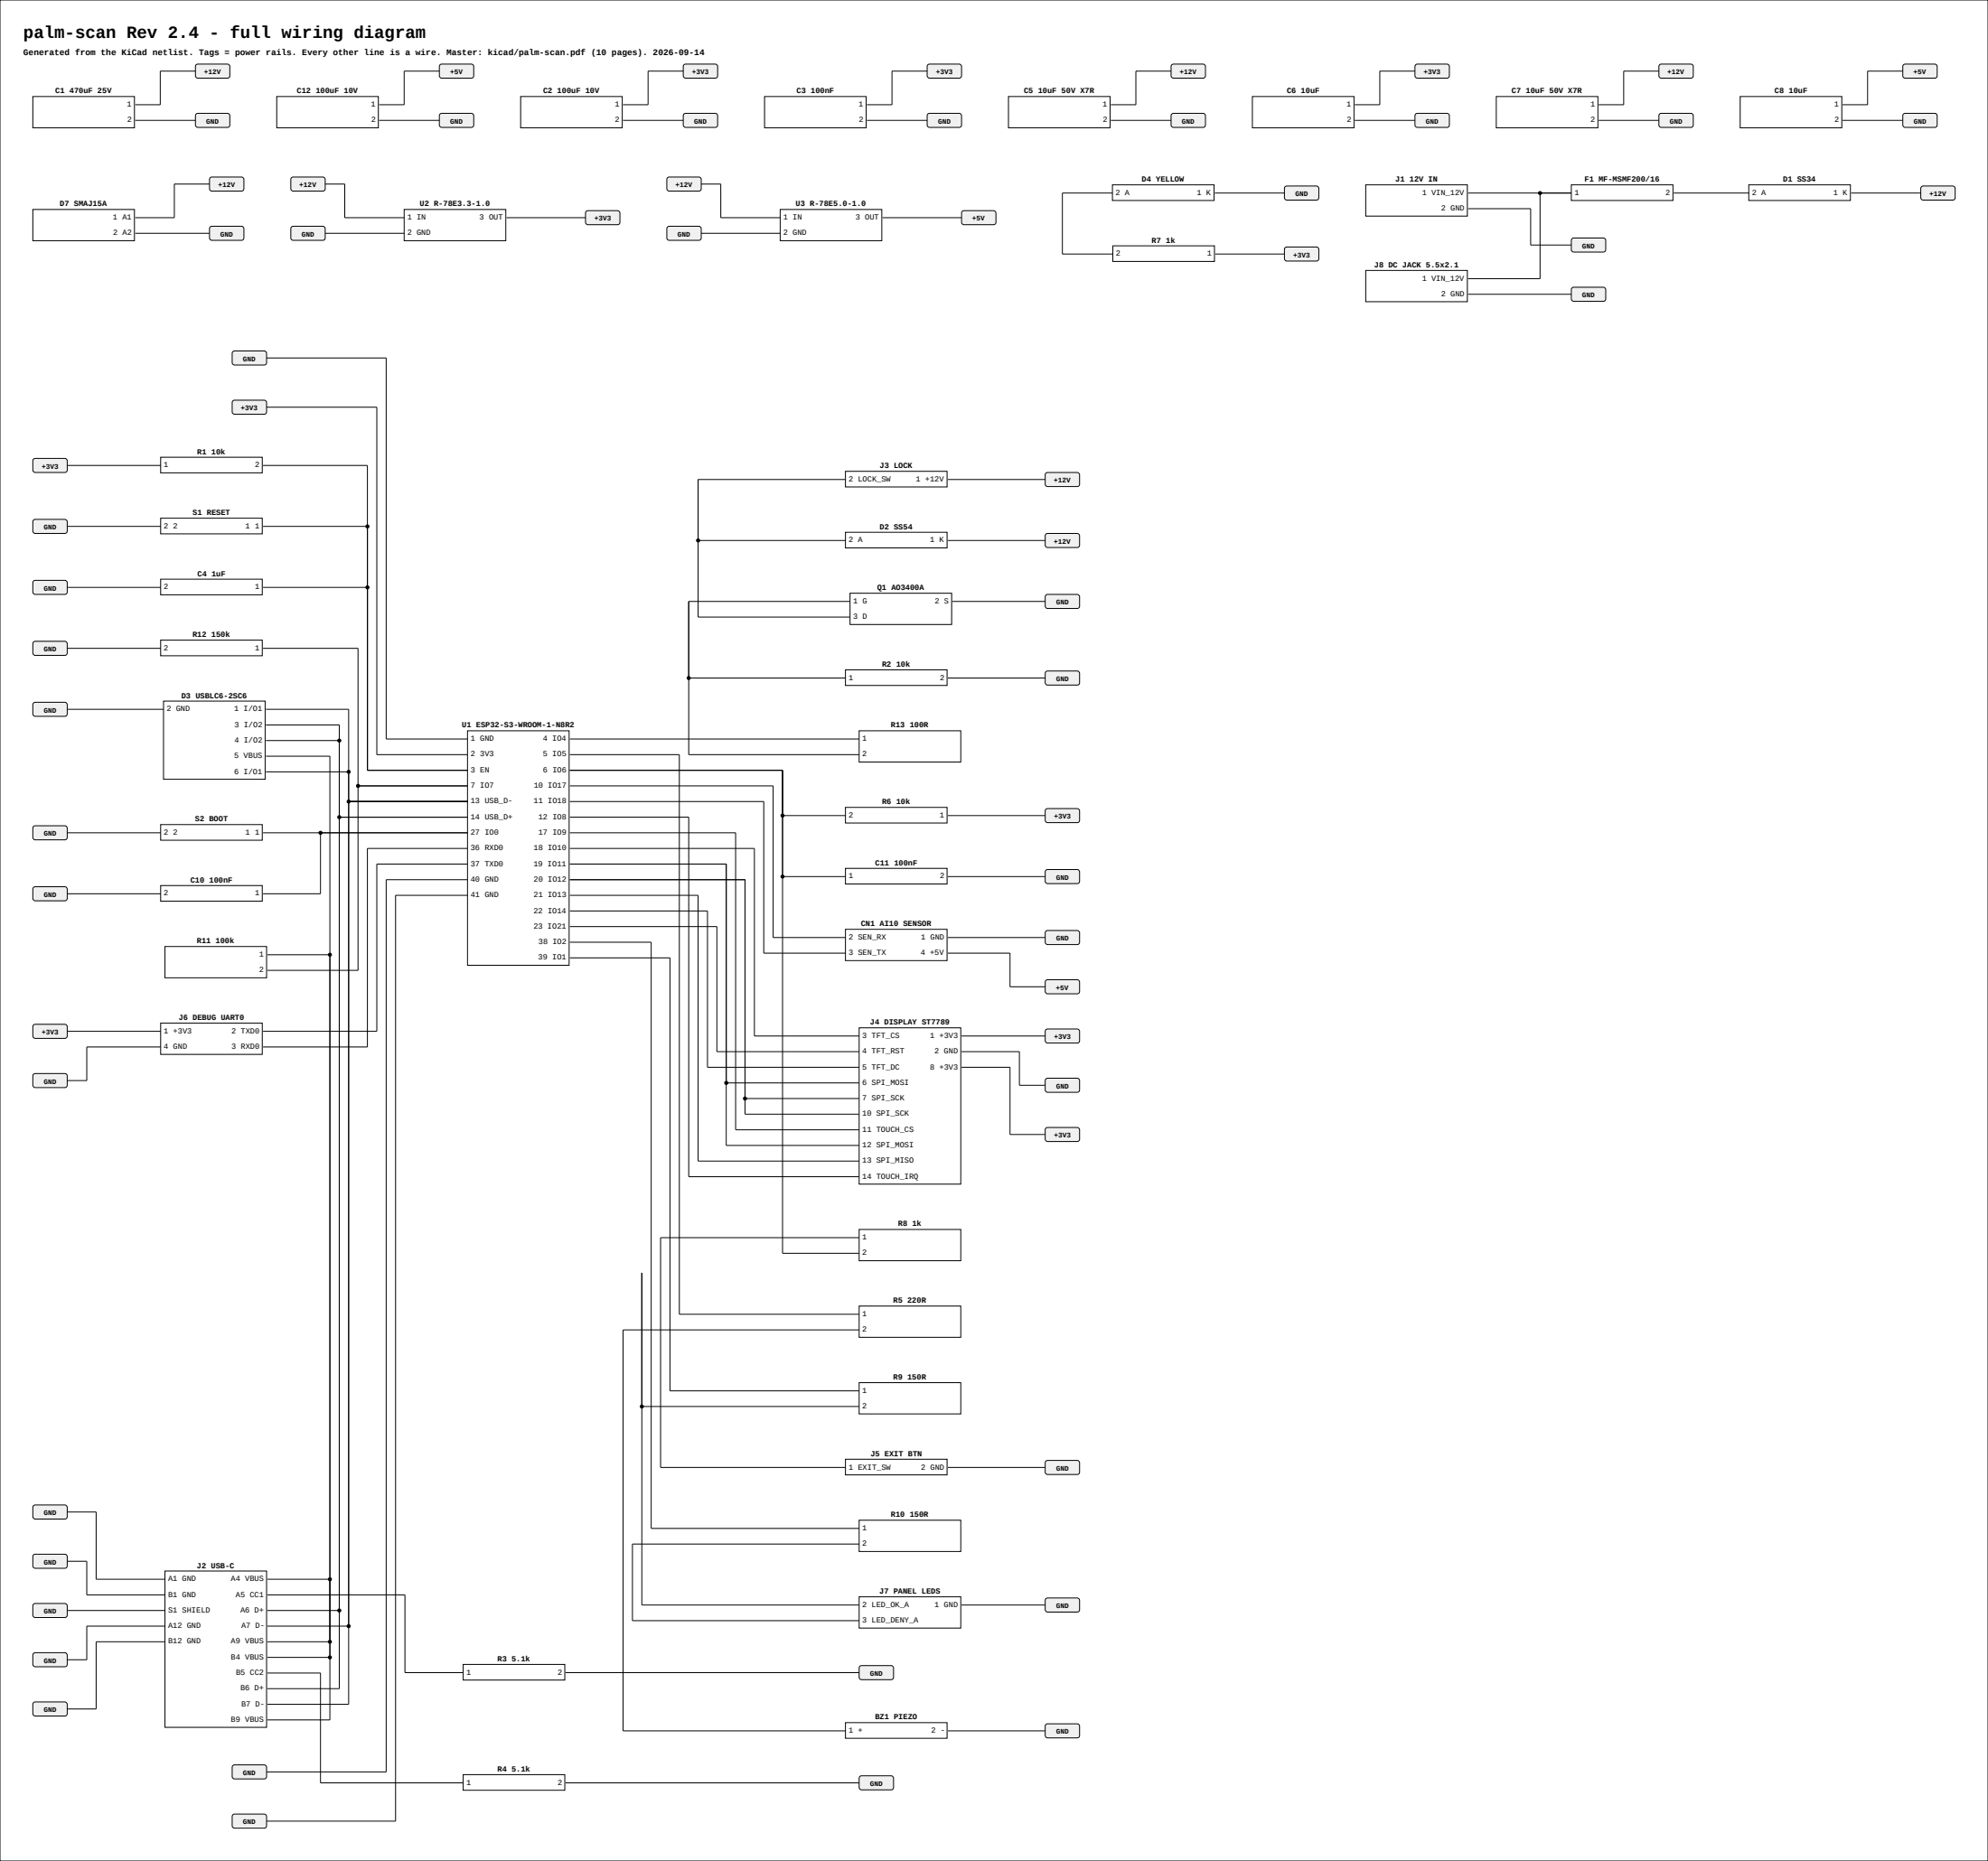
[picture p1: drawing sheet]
<svg xmlns="http://www.w3.org/2000/svg" width="673mm" height="630mm" viewBox="0 0 673 630" stroke-linecap="round" stroke-linejoin="round" font-family="sans-serif">
<path d="M0 0h672.8v630h-672.8z" fill="#fff" stroke="#000" stroke-width=".31"/>
<path d="M354 583.8l.5-.3 10.4 .1 .5 .7v3.2a.79 .79 0 0 1-.8 .8l-10.4-.1-.5-.7v-3.2z" fill="#eef" stroke="#000" stroke-width=".31"/>
<path d="M286.1 583.1h34.4v5.3h-34.4z" fill="none" stroke="#000" stroke-width=".31"/>
<g fill="#eef" stroke="#000" stroke-width=".31">
<path d="M66.4 21.9l.5-.2 10.4 .1 .5 .7v3.2a.79 .79 0 0 1-.8 .8l-10.4-.1-.5-.7v-3.2z"/>
<path d="M66.4 38.6l.5-.2h10.4l.5 .8v3.1a.79 .79 0 0 1-.8 .8h-10.4l-.5-.8v-3.1z"/>
</g>
<path d="M11.1 32.7h34.4v10.6h-34.4z" fill="none" stroke="#000" stroke-width=".31"/>
<path d="M11.3 300.4l.6-.2h10.4l.5 .8v3.1a.79 .79 0 0 1-.8 .8h-10.4l-.5-.8v-3.1z" fill="#eef" stroke="#000" stroke-width=".31"/>
<path d="M54.4 299.8h34.4v5.3h-34.4z" fill="none" stroke="#000" stroke-width=".31"/>
<path d="M354 294.6l.5-.3 10.4 .1 .5 .7v3.2a.79 .79 0 0 1-.8 .8l-10.4-.1-.5-.7v-3.2z" fill="#eef" stroke="#000" stroke-width=".31"/>
<path d="M286.1 294h34.4v5.2h-34.4z" fill="none" stroke="#000" stroke-width=".31"/>
<g fill="#eef" stroke="#000" stroke-width=".31">
<path d="M148.9 21.9l.6-.2 10.4 .1 .4 .7v3.2a.79 .79 0 0 1-.8 .8l-10.3-.1-.5-.7v-3.2z"/>
<path d="M148.9 38.6l.6-.2h10.4l.4 .8v3.1a.79 .79 0 0 1-.8 .8h-10.3l-.5-.8v-3.1z"/>
</g>
<path d="M93.7 32.7h34.4v10.6h-34.4z" fill="none" stroke="#000" stroke-width=".31"/>
<g fill="#eef" stroke="#000" stroke-width=".31">
<path d="M231.5 21.9l.5-.2 10.4 .1 .5 .7v3.2a.79 .79 0 0 1-.8 .8l-10.4-.1-.5-.7v-3.2z"/>
<path d="M231.5 38.6l.5-.2h10.4l.5 .8v3.1a.79 .79 0 0 1-.8 .8h-10.4l-.5-.8v-3.1z"/>
</g>
<path d="M176.2 32.7h34.4v10.6h-34.4z" fill="none" stroke="#000" stroke-width=".31"/>
<g fill="#eef" stroke="#000" stroke-width=".31">
<path d="M314 21.9l.6-.2 10.4 .1 .4 .7v3.2a.79 .79 0 0 1-.8 .8l-10.3-.1-.5-.7v-3.2z"/>
<path d="M314 38.6l.6-.2h10.4l.4 .8v3.1a.79 .79 0 0 1-.8 .8h-10.3l-.5-.8v-3.1z"/>
</g>
<path d="M258.8 32.7h34.4v10.6h-34.4z" fill="none" stroke="#000" stroke-width=".31"/>
<path d="M11.3 196.7l.6-.2h10.4l.5 .7v3.2a.79 .79 0 0 1-.8 .8l-10.4-.1-.5-.7v-3.2z" fill="#eef" stroke="#000" stroke-width=".31"/>
<path d="M54.4 196.1h34.4v5.2h-34.4z" fill="none" stroke="#000" stroke-width=".31"/>
<g fill="#eef" stroke="#000" stroke-width=".31">
<path d="M396.6 21.9l.5-.2 10.4 .1 .5 .7v3.2a.79 .79 0 0 1-.8 .8l-10.4-.1-.5-.7v-3.2z"/>
<path d="M396.6 38.6l.5-.2h10.4l.5 .8v3.1a.79 .79 0 0 1-.8 .8h-10.4l-.5-.8v-3.1z"/>
</g>
<path d="M341.3 32.7h34.4v10.6h-34.4z" fill="none" stroke="#000" stroke-width=".31"/>
<g fill="#eef" stroke="#000" stroke-width=".31">
<path d="M479.1 21.9l.6-.2 10.4 .1 .4 .7v3.2a.79 .79 0 0 1-.8 .8l-10.3-.1-.5-.7v-3.2z"/>
<path d="M479.1 38.6l.6-.2h10.4l.4 .8v3.1a.79 .79 0 0 1-.8 .8h-10.3l-.5-.8v-3.1z"/>
</g>
<path d="M423.9 32.7h34.4v10.6h-34.4z" fill="none" stroke="#000" stroke-width=".31"/>
<g fill="#eef" stroke="#000" stroke-width=".31">
<path d="M561.7 21.9l.5-.2 10.4 .1 .5 .7v3.2a.79 .79 0 0 1-.8 .8l-10.4-.1-.5-.7v-3.2z"/>
<path d="M561.7 38.6l.5-.2h10.4l.5 .8v3.1a.79 .79 0 0 1-.8 .8h-10.4l-.5-.8v-3.1z"/>
</g>
<path d="M506.4 32.7h34.4v10.6h-34.4z" fill="none" stroke="#000" stroke-width=".31"/>
<g fill="#eef" stroke="#000" stroke-width=".31">
<path d="M644.2 21.9l.6-.2 10.4 .1 .4 .7v3.2a.79 .79 0 0 1-.8 .8l-10.3-.1-.5-.7v-3.2z"/>
<path d="M644.2 38.6l.6-.2h10.4l.4 .8v3.1a.79 .79 0 0 1-.8 .8h-10.3l-.5-.8v-3.1z"/>
</g>
<path d="M589 32.7h34.4v10.6h-34.4z" fill="none" stroke="#000" stroke-width=".31"/>
<g fill="#eef" stroke="#000" stroke-width=".31">
<path d="M354 315.2l.5-.2 10.4 .1 .5 .7v3.2a.79 .79 0 0 1-.8 .7h-10.4l-.5-.7v-3.2z"/>
<path d="M354 331.9l.5-.2h10.4l.5 .7v3.2a.79 .79 0 0 1-.8 .8l-10.4-.1-.5-.7v-3.2z"/>
</g>
<path d="M286.1 314.6h34.4v10.6h-34.4z" fill="none" stroke="#000" stroke-width=".31"/>
<path d="M650.3 63.2l.6-.2h10.3l.5 .8v3.1a.79 .79 0 0 1-.8 .8h-10.3l-.5-.8v-3.1z" fill="#eef" stroke="#000" stroke-width=".31"/>
<path d="M591.9 62.6h34.4v5.3h-34.4z" fill="none" stroke="#000" stroke-width=".31"/>
<path d="M354 180.8l.5-.2 10.4 .1 .5 .7v3.1a.79 .79 0 0 1-.8 .8h-10.4l-.5-.8v-3.1z" fill="#eef" stroke="#000" stroke-width=".31"/>
<path d="M286.1 180.2h34.4v5.3h-34.4z" fill="none" stroke="#000" stroke-width=".31"/>
<path d="M11.3 238l.6-.3 10.4 .1 .5 .7v3.2a.79 .79 0 0 1-.8 .8l-10.4-.1-.5-.7v-3.2z" fill="#eef" stroke="#000" stroke-width=".31"/>
<path d="M55.3 237.3h34.4v26.5h-34.4z" fill="none" stroke="#000" stroke-width=".31"/>
<path d="M434.9 63.2l.6-.2h10.4l.5 .8v3.1a.79 .79 0 0 1-.8 .8h-10.4l-.5-.8v-3.1z" fill="#eef" stroke="#000" stroke-width=".31"/>
<path d="M376.5 62.6h34.4v5.3h-34.4z" fill="none" stroke="#000" stroke-width=".31"/>
<g fill="#eef" stroke="#000" stroke-width=".31">
<path d="M71.1 60.2l.6-.3 10.4 .1 .4 .7v3.2a.79 .79 0 0 1-.7 .8l-10.4-.1-.5-.7v-3.2z"/>
<path d="M71.1 76.8l.6-.2 10.4 .1 .4 .7v3.2a.79 .79 0 0 1-.7 .8l-10.4-.1-.5-.7v-3.2z"/>
</g>
<path d="M11.1 70.9h34.4v10.6h-34.4zM531.8 62.6h34.4v5.3h-34.4z" fill="none" stroke="#000" stroke-width=".31"/>
<path d="M532 80.8l.6-.2h10.4l.5 .8v3.1a.79 .79 0 0 1-.8 .8h-10.4l-.5-.8v-3.1z" fill="#eef" stroke="#000" stroke-width=".31"/>
<path d="M462.2 62.6h34.4v10.6h-34.4z" fill="none" stroke="#000" stroke-width=".31"/>
<g fill="#eef" stroke="#000" stroke-width=".31">
<path d="M11.3 509.7l.6-.2h10.4l.5 .7v3.2a.79 .79 0 0 1-.8 .8l-10.4-.1-.5-.7v-3.2z"/>
<path d="M11.3 526.4l.6-.3 10.4 .1 .5 .7v3.2a.79 .79 0 0 1-.8 .8l-10.4-.1-.5-.7v-3.2z"/>
<path d="M11.3 543l.6-.2 10.4 .1 .5 .7v3.2a.79 .79 0 0 1-.8 .8l-10.4-.1-.5-.7v-3.2z"/>
<path d="M11.3 559.7l.6-.2h10.4l.5 .8v3.1a.79 .79 0 0 1-.8 .8l-10.4-.1-.5-.7v-3.1z"/>
<path d="M11.3 576.4l.6-.3 10.4 .1 .5 .7v3.2a.79 .79 0 0 1-.8 .8l-10.4-.1-.5-.7v-3.2z"/>
</g>
<path d="M55.8 531.8h34.4v52.9h-34.4z" fill="none" stroke="#000" stroke-width=".31"/>
<path d="M354 160.2l.5-.3 10.4 .1 .5 .7v3.2a.79 .79 0 0 1-.8 .8l-10.4-.1-.5-.7v-3.2z" fill="#eef" stroke="#000" stroke-width=".31"/>
<path d="M286.1 159.5h34.4v5.3h-34.4z" fill="none" stroke="#000" stroke-width=".31"/>
<g fill="#eef" stroke="#000" stroke-width=".31">
<path d="M354 348.6l.5-.3 10.4 .1 .5 .7v3.2a.79 .79 0 0 1-.8 .8l-10.4-.1-.5-.7v-3.2z"/>
<path d="M354 365.2l.5-.2 10.4 .1 .5 .7v3.2a.79 .79 0 0 1-.8 .8l-10.4-.1-.5-.7v-3.2z"/>
<path d="M354 381.9l.5-.2h10.4l.5 .8v3.1a.79 .79 0 0 1-.8 .8l-10.4-.1-.5-.7v-3.1z"/>
</g>
<path d="M290.8 347.9h34.4v52.9h-34.4z" fill="none" stroke="#000" stroke-width=".31"/>
<path d="M354 494.6l.5-.2h10.4l.5 .8v3.1a.79 .79 0 0 1-.8 .8h-10.4l-.5-.8v-3.1z" fill="#eef" stroke="#000" stroke-width=".31"/>
<path d="M286.1 494h34.4v5.3h-34.4z" fill="none" stroke="#000" stroke-width=".31"/>
<g fill="#eef" stroke="#000" stroke-width=".31">
<path d="M11.3 347l.6-.3 10.4 .1 .5 .7v3.2a.79 .79 0 0 1-.8 .8l-10.4-.1-.5-.7v-3.2z"/>
<path d="M11.3 363.6l.6-.2 10.4 .1 .5 .7v3.2a.79 .79 0 0 1-.8 .8l-10.4-.1-.5-.7v-3.2z"/>
</g>
<path d="M54.4 346.3h34.4v10.6h-34.4z" fill="none" stroke="#000" stroke-width=".31"/>
<path d="M354 541.2l.5-.3 10.4 .1 .5 .7v3.2a.79 .79 0 0 1-.8 .8l-10.4-.1-.5-.7v-3.2z" fill="#eef" stroke="#000" stroke-width=".31"/>
<path d="M290.8 540.5h34.4v10.6h-34.4z" fill="none" stroke="#000" stroke-width=".31"/>
<path d="M532 97.5l.6-.3 10.4 .1 .5 .7v3.2a.79 .79 0 0 1-.8 .8l-10.4-.1-.5-.7v-3.2z" fill="#eef" stroke="#000" stroke-width=".31"/>
<path d="M462.2 91.5h34.4v10.6h-34.4z" fill="none" stroke="#000" stroke-width=".31"/>
<path d="M354 201.4l.5-.2 10.4 .1 .5 .7v3.2a.79 .79 0 0 1-.8 .8l-10.4-.1-.5-.7v-3.2z" fill="#eef" stroke="#000" stroke-width=".31"/>
<path d="M287.7 200.8h34.4v10.6h-34.4z" fill="none" stroke="#000" stroke-width=".31"/>
<path d="M11.3 155.4l.6-.2 10.4 .1 .5 .7v3.1a.79 .79 0 0 1-.8 .8h-10.4l-.5-.8v-3.1z" fill="#eef" stroke="#000" stroke-width=".31"/>
<path d="M54.4 154.8h34.4v5.3h-34.4zM55.8 320.4h34.4v10.6h-34.4zM290.8 514.6h34.4v10.6h-34.4z" fill="none" stroke="#000" stroke-width=".31"/>
<path d="M11.3 217.3l.6-.2 10.4 .1 .5 .7v3.2a.79 .79 0 0 1-.8 .8l-10.4-.1-.5-.7v-3.2z" fill="#eef" stroke="#000" stroke-width=".31"/>
<path d="M54.4 216.7h34.4v5.3h-34.4zM290.8 247.4h34.4v10.6h-34.4z" fill="none" stroke="#000" stroke-width=".31"/>
<path d="M354 227.4l.5-.3 10.4 .1 .5 .7v3.2a.79 .79 0 0 1-.8 .8l-10.4-.1-.5-.7v-3.2z" fill="#eef" stroke="#000" stroke-width=".31"/>
<path d="M286.1 226.7h34.4v5.3h-34.4z" fill="none" stroke="#000" stroke-width=".31"/>
<path d="M291 564.1l.6-.3 10.3 .1 .5 .7v3.2a.79 .79 0 0 1-.8 .8l-10.3-.1-.5-.7v-3.2z" fill="#eef" stroke="#000" stroke-width=".31"/>
<path d="M156.8 563.4h34.4v5.3h-34.4z" fill="none" stroke="#000" stroke-width=".31"/>
<path d="M291 601.4l.6-.3 10.3 .1 .5 .7v3.2a.79 .79 0 0 1-.8 .8l-10.3-.1-.5-.7v-3.2z" fill="#eef" stroke="#000" stroke-width=".31"/>
<path d="M290.8 442.1h34.4v10.6h-34.4zM156.8 600.7h34.4v5.3h-34.4z" fill="none" stroke="#000" stroke-width=".31"/>
<path d="M354 273.9l.5-.2 10.4 .1 .5 .7v3.2a.79 .79 0 0 1-.8 .8l-10.4-.1-.5-.7v-3.2z" fill="#eef" stroke="#000" stroke-width=".31"/>
<path d="M286.1 273.3h34.4v5.3h-34.4z" fill="none" stroke="#000" stroke-width=".31"/>
<path d="M434.9 83.8l.6-.2 10.4 .1 .5 .7v3.2a.79 .79 0 0 1-.8 .8l-10.4-.1-.5-.7v-3.2z" fill="#eef" stroke="#000" stroke-width=".31"/>
<path d="M376.6 83.2h34.4v5.3h-34.4zM290.8 416.2h34.4v10.6h-34.4zM290.8 468h34.4v10.6h-34.4z" fill="none" stroke="#000" stroke-width=".31"/>
<path d="M11.3 176l.6-.2 10.4 .1 .5 .7v3.2a.79 .79 0 0 1-.8 .8l-10.4-.1-.5-.7v-3.2z" fill="#eef" stroke="#000" stroke-width=".31"/>
<path d="M54.4 175.4h34.4v5.3h-34.4z" fill="none" stroke="#000" stroke-width=".31"/>
<path d="M11.3 279.8l.6-.3 10.4 .1 .5 .7v3.2a.79 .79 0 0 1-.8 .8l-10.4-.1-.5-.7v-3.2z" fill="#eef" stroke="#000" stroke-width=".31"/>
<path d="M54.4 279.1h34.4v5.3h-34.4z" fill="none" stroke="#000" stroke-width=".31"/>
<g fill="#eef" stroke="#000" stroke-width=".31">
<path d="M78.8 119l.6-.2 10.3 .1 .5 .7v3.2a.79 .79 0 0 1-.8 .8l-10.3-.1-.5-.7v-3.2z"/>
<path d="M78.8 135.7l.6-.2h10.3l.5 .8v3.1a.79 .79 0 0 1-.8 .8h-10.3l-.5-.8v-3.1z"/>
<path d="M78.8 597.7l.6-.3 10.3 .1 .5 .7v3.2a.79 .79 0 0 1-.8 .8l-10.3-.1-.5-.7v-3.2z"/>
<path d="M78.8 614.3l.6-.2 10.3 .1 .5 .7v3.2a.79 .79 0 0 1-.8 .8l-10.3-.1-.5-.7v-3.2z"/>
</g>
<path d="M158.2 247.4h34.4v79.4h-34.4z" fill="none" stroke="#000" stroke-width=".31"/>
<g fill="#eef" stroke="#000" stroke-width=".31">
<path d="M98.7 60.2l.5-.3 10.4 .1 .5 .7v3.2a.79 .79 0 0 1-.8 .8l-10.4-.1-.5-.7v-3.2z"/>
<path d="M98.7 76.8l.5-.2 10.4 .1 .5 .7v3.2a.79 .79 0 0 1-.8 .8l-10.4-.1-.5-.7v-3.2z"/>
<path d="M198.4 71.5l.6-.2 10.3 .1 .5 .7v3.2a.79 .79 0 0 1-.8 .8l-10.3-.1-.5-.7v-3.2z"/>
</g>
<path d="M136.8 70.9h34.4v10.6h-34.4z" fill="none" stroke="#000" stroke-width=".31"/>
<g fill="#eef" stroke="#000" stroke-width=".31">
<path d="M225.9 60.2l.6-.3 10.3 .1 .5 .7v3.2a.79 .79 0 0 1-.8 .8l-10.3-.1-.5-.7v-3.2z"/>
<path d="M225.9 76.8l.6-.2 10.3 .1 .5 .7v3.2a.79 .79 0 0 1-.8 .8l-10.3-.1-.5-.7v-3.2z"/>
<path d="M325.7 71.5l.5-.2 10.4 .1 .5 .7v3.2a.79 .79 0 0 1-.8 .8l-10.4-.1-.5-.7v-3.2z"/>
</g>
<g fill="none" stroke="#000" stroke-width=".31">
<path d="M66.1 24.1h-11.9v11.4h-8.4M148.7 24.1h-11.9v11.4h-8.5M231.2 24.1h-11.9v11.4h-8.4M313.8 24.1h-11.9v11.4h-8.5M396.3 24.1h-11.9v11.4h-8.4M478.9 24.1h-11.9v11.4h-8.5M561.4 24.1h-11.9v11.4h-8.4M644 24.1h-11.9v11.4h-8.5M45.8 40.7h20.3M128.3 40.7h20.4M210.9 40.7h20.3M293.4 40.7h20.4"/>
<path d="M376 40.7h20.3M458.5 40.7h20.4M541.1 40.7h20.3M623.6 40.7h20.4M45.8 79h25.1M70.9 62.3h-11.9v11.4h-13.2M110.1 62.3h6.6v11.4h20.1M110.1 79h26.7M171.4 73.7h26.8M237.3 62.3h6.6v11.4h20.2M237.3 79h26.8M264.1 70.9h34.3v10.6h-34.3z"/>
<path d="M298.7 73.7h26.7M376.5 65.4h-16.9v20.6h17M411.2 65.4h23.5M496.9 65.4h34.9M496.9 70.6h21.2v12.3h13.7M521.2 65.4v28.9h-24.3M566.5 65.4h25.4M626.5 65.4h23.6M411.3 86h23.4M496.9 99.6h34.9M90.2 137.8h37.3v117.7h30.7M90.2 121.2h40.5v129h27.5"/>
<path d="M22.8 157.6h31.6M89 157.6h35.4v103.1h33.8M22.8 178.2h31.6M89 178.2h35.4M286.1 162.3h-49.8v46.6h51.4M320.8 162.3h32.9M22.8 198.8h31.6M89 198.8h35.4M236.3 183h49.8M320.8 183h32.9M22.8 219.5h31.6M89 219.5h32.2v109h-30.7"/>
<path d="M287.7 203.6h-54.6v51.9h57.7M322.4 203.6h31.3M233.1 229.5h53M320.8 229.5h32.9M22.8 240.1h32.5M90 240.1h28v336.8h-27.5M90 245.4h24.8v326.2h-24.3M90 250.7h24.8M90 256h21.7v326.2h-21.2M192.9 255.5h37v189.4h60.9M192.9 250.2h97.9M90 261.3h28"/>
<path d="M114.8 276.6h43.4M118 271.3h40.2M121.2 266h37M192.9 260.7h71.9v163.6h26M192.9 266h68.8v51.4h24.4M192.9 271.3h65.6v51.4h27.6M192.9 276.6h40.2v121.7h57.7M264.8 276.1h21.3M320.8 276.1h32.9M22.8 281.9h31.6M89 281.9h69.2M108.5 281.9v20.7h-19.5"/>
<path d="M158.2 287.2h-33.8v67.2h-35.4M158.2 292.5h-30.7v56.6h-38.5M158.2 297.8h-27.5v302h-40.5M192.9 287.2h62.4v63.5h35.5M192.9 292.5h52.9v95.2h45M192.9 297.8h59.2v79.4h38.7M192.9 281.9h56.1v100.6h41.8M264.8 296.7h21.3M320.8 296.7h32.9M22.8 302.6h31.6M158.2 303.1h-24.3v313.4h-43.7M192.9 303.1h43.4v89.9h54.5"/>
<path d="M192.9 313.7h49.7v42.3h48.2M192.9 308.4h46.5v52.9h51.4M192.9 319h27.5v198.4h70.4M320.8 317.4h32.9M90.5 323.2h21.2M192.9 324.2h33.8v146.6h64.1M320.8 322.7h21v11.3h11.9M22.8 349.1h31.6M54.4 354.4h-25v11.4h-6.6M325.4 350.7h28.3M325.4 356h19.6v11.4h8.7M245.8 366.6h45"/>
<path d="M252.1 371.9h38.7M325.4 361.3h16.4v22.7h11.9M290.8 419h-67.2v77.8h62.5M217.2 430.9v112.4h73.6M290.8 450.2h-79.9v135.7h75.2M217.2 476.1h73.6M320.8 496.8h32.9M22.8 511.8h9.7v22.8h23.3M22.8 528.5h6.6v11.4h26.4M90.5 534.6h21.2M90.5 539.9h46.6v26.3h19.7M290.8 522.7h-76.8v25.9h76.8"/>
<path d="M22.8 545.2h33M55.8 555.8h-23.3v22.7h-9.7M55.8 550.5h-26.4v11.3h-6.6M90.5 545.2h24.3M90.5 550.5h27.5M90.5 555.8h21.2M325.4 543.3h28.3M90.5 566.3h18v37.2h48.3M90.5 561h21.2M191.4 566.2h99.4M320.8 585.9h32.9M191.4 603.5h99.4"/>
</g>
<g fill="#000" stroke="#000" stroke-width=".31">
<circle cx="521.2" cy="65.3" r=".53"/>
<circle cx="124.3" cy="178.2" r=".53"/>
<circle cx="124.3" cy="198.8" r=".53"/>
<circle cx="236.3" cy="183" r=".53"/>
<circle cx="233.1" cy="229.5" r=".53"/>
<circle cx="114.8" cy="250.7" r=".53"/>
<circle cx="114.8" cy="276.6" r=".53"/>
<circle cx="118" cy="271.3" r=".53"/>
<circle cx="118" cy="261.3" r=".53"/>
<circle cx="121.2" cy="266" r=".53"/>
<circle cx="264.8" cy="276.1" r=".53"/>
<circle cx="108.5" cy="281.9" r=".53"/>
<circle cx="264.8" cy="296.7" r=".53"/>
<circle cx="111.6" cy="323.2" r=".53"/>
<circle cx="245.8" cy="366.6" r=".53"/>
<circle cx="252.1" cy="371.9" r=".53"/>
<circle cx="217.2" cy="476.1" r=".53"/>
<circle cx="111.6" cy="534.6" r=".53"/>
<circle cx="111.6" cy="555.8" r=".53"/>
<circle cx="114.8" cy="545.2" r=".53"/>
<circle cx="118" cy="550.5" r=".53"/>
<circle cx="111.6" cy="561" r=".53"/>
</g>
<text font-size="5.8" x="7.9" y="12.7">palm-scan Rev 2.4 - full wiring diagram</text>
<text font-size="2.9" x="7.9" y="18.5">Generated from the KiCad netlist. Tags = power rails. Every other line is a wire. Master: kicad/palm-scan.pdf (10 pages). 2026-09-14</text>
<g font-size="2.6">
<text x="18.7" y="31.6">C1 470uF 25V</text>
<text x="100.5" y="31.6">C12 100uF 10V</text>
<text x="183.8" y="31.6">C2 100uF 10V</text>
<text x="269.6" y="31.6">C3 100nF</text>
<text x="346.6" y="31.6">C5 10uF 50V X7R</text>
<text x="435.5" y="31.6">C6 10uF</text>
<text x="511.7" y="31.6">C7 10uF 50V X7R</text>
<text x="600.6" y="31.6">C8 10uF</text>
<text x="43" y="36.1">1</text>
<text x="43" y="41.4">2</text>
<text x="125.5" y="36.1">1</text>
<text x="125.6" y="41.4">2</text>
<text x="208.1" y="36.1">1</text>
<text x="208.1" y="41.4">2</text>
<text x="290.6" y="36.1">1</text>
<text x="290.7" y="41.4">2</text>
<text x="373.2" y="36.1">1</text>
<text x="373.2" y="41.4">2</text>
<text x="455.7" y="36.1">1</text>
<text x="455.8" y="41.4">2</text>
<text x="538.3" y="36.1">1</text>
<text x="538.3" y="41.4">2</text>
<text x="620.8" y="36.1">1</text>
<text x="620.9" y="41.4">2</text>
<text x="386.5" y="61.5">D4 YELLOW</text>
<text x="472.3" y="61.5">J1 12V IN</text>
<text x="536.3" y="61.5">F1 MF-MSMF200/16</text>
<text x="603.5" y="61.5">D1 SS34</text>
<text x="20.3" y="69.9">D7 SMAJ15A</text>
<text x="142.1" y="69.9">U2 R-78E3.3-1.0</text>
<text x="269.3" y="69.9">U3 R-78E5.0-1.0</text>
<text x="377.6" y="66">2 A</text>
<text x="405.1" y="66">1 K</text>
<text x="481.3" y="66">1 VIN_12V</text>
<text x="487.8" y="71.3">2 GND</text>
<text x="532.9" y="66">1</text>
<text x="563.7" y="66">2</text>
<text x="592.9" y="66">2 A</text>
<text x="620.4" y="66">1 K</text>
<text x="38.2" y="74.3">1 A1</text>
<text x="137.8" y="74.3">1 IN</text>
<text x="162.3" y="74.3">3 OUT</text>
<text x="265.1" y="74.3">1 IN</text>
<text x="289.6" y="74.3">3 OUT</text>
<text x="38.3" y="79.6">2 A2</text>
<text x="137.8" y="79.6">2 GND</text>
<text x="265.1" y="79.6">2 GND</text>
<text x="389.8" y="82.2">R7 1k</text>
<text x="377.7" y="86.7">2</text>
<text x="408.5" y="86.7">1</text>
<text x="465.1" y="90.5">J8 DC JACK 5.5x2.1</text>
<text x="481.3" y="95">1 VIN_12V</text>
<text x="487.8" y="100.3">2 GND</text>
<text x="66.8" y="153.7">R1 10k</text>
<text x="55.4" y="158.2">1</text>
<text x="86.3" y="158.2">2</text>
<text x="297.7" y="158.5">J3 LOCK</text>
<text x="287.2" y="163">2 LOCK_SW</text>
<text x="310" y="163">1 +12V</text>
<text x="55.4" y="178.9">2 2</text>
<text x="65.2" y="174.4">S1 RESET</text>
<text x="83.1" y="178.9">1 1</text>
<text x="297.7" y="179.1">D2 SS54</text>
<text x="287.2" y="183.6">2 A</text>
<text x="314.7" y="183.6">1 K</text>
<text x="66.8" y="195">C4 1uF</text>
<text x="55.4" y="199.5">2</text>
<text x="86.3" y="199.5">1</text>
<text x="296.9" y="199.8">Q1 AO3400A</text>
<text x="288.7" y="204.3">1 G</text>
<text x="288.7" y="209.5">3 D</text>
<text x="316.4" y="204.3">2 S</text>
<text x="65.2" y="215.6">R12 150k</text>
<text x="55.4" y="220.1">2</text>
<text x="86.3" y="220.1">1</text>
<text x="298.5" y="225.7">R2 10k</text>
<text x="287.2" y="230.2">1</text>
<text x="318.1" y="230.2">2</text>
<text x="61.4" y="236.3">D3 USBLC6-2SC6</text>
<text x="56.4" y="240.8">2 GND</text>
<text x="79.3" y="240.8">1 I/O1</text>
<text x="79.3" y="246.1">3 I/O2</text>
<text x="79.3" y="251.4">4 I/O2</text>
<text x="156.4" y="246.3">U1 ESP32-S3-WROOM-1-N8R2</text>
<text x="159.3" y="250.8">1 GND</text>
<text x="183.8" y="250.8">4 IO4</text>
<text x="291.8" y="250.8">1</text>
<text x="301.5" y="246.3">R13 100R</text>
<text x="79.3" y="256.6">5 VBUS</text>
<text x="159.3" y="256.1">2 3V3</text>
<text x="183.8" y="256.1">5 IO5</text>
<text x="291.8" y="256.1">2</text>
<text x="79.3" y="261.9">6 I/O1</text>
<text x="159.3" y="261.4">3 EN</text>
<text x="183.8" y="261.4">6 IO6</text>
<text x="159.3" y="266.7">7 IO7</text>
<text x="180.7" y="266.7">10 IO17</text>
<text x="159.3" y="272">13 USB_D-</text>
<text x="180.6" y="272">11 IO18</text>
<text x="298.5" y="272.3">R6 10k</text>
<text x="66" y="278.1">S2 BOOT</text>
<text x="159.3" y="277.3">14 USB_D+</text>
<text x="182.2" y="277.3">12 IO8</text>
<text x="287.2" y="276.8">2</text>
<text x="318" y="276.8">1</text>
<text x="55.4" y="282.6">2 2</text>
<text x="83.1" y="282.6">1 1</text>
<text x="159.3" y="282.6">27 IO0</text>
<text x="159.3" y="287.9">36 RXD0</text>
<text x="180.6" y="287.9">18 IO10</text>
<text x="182.2" y="282.6">17 IO9</text>
<text x="159.3" y="293.2">37 TXD0</text>
<text x="180.6" y="293.2">19 IO11</text>
<text x="296.2" y="292.9">C11 100nF</text>
<text x="64.5" y="298.7">C10 100nF</text>
<text x="159.3" y="298.4">40 GND</text>
<text x="180.6" y="298.4">20 IO12</text>
<text x="287.2" y="297.4">1</text>
<text x="318.1" y="297.4">2</text>
<text x="55.4" y="303.2">2</text>
<text x="86.3" y="303.2">1</text>
<text x="159.3" y="303.7">41 GND</text>
<text x="180.6" y="303.7">21 IO13</text>
<text x="180.6" y="309">22 IO14</text>
<text x="180.6" y="314.3">23 IO21</text>
<text x="291.4" y="313.5">CN1 AI10 SENSOR</text>
<text x="66.6" y="319.4">R11 100k</text>
<text x="87.7" y="323.8">1</text>
<text x="182.2" y="319.6">38 IO2</text>
<text x="287.2" y="318">2 SEN_RX</text>
<text x="287.2" y="323.3">3 SEN_TX</text>
<text x="311.6" y="323.3">4 +5V</text>
<text x="311.7" y="318">1 GND</text>
<text x="87.8" y="329.1">2</text>
<text x="182.2" y="324.9">39 IO1</text>
<text x="60.5" y="345.3">J6 DEBUG UART0</text>
<text x="294.5" y="346.9">J4 DISPLAY ST7789</text>
<text x="55.4" y="349.8">1 +3V3</text>
<text x="78.3" y="349.8">2 TXD0</text>
<text x="291.8" y="351.4">3 TFT_CS</text>
<text x="314.8" y="351.4">1 +3V3</text>
<text x="55.4" y="355.1">4 GND</text>
<text x="78.3" y="355.1">3 RXD0</text>
<text x="291.8" y="356.7">4 TFT_RST</text>
<text x="316.3" y="356.7">2 GND</text>
<text x="291.8" y="361.9">5 TFT_DC</text>
<text x="314.8" y="361.9">8 +3V3</text>
<text x="291.8" y="367.2">6 SPI_MOSI</text>
<text x="291.8" y="372.5">7 SPI_SCK</text>
<text x="291.8" y="377.8">10 SPI_SCK</text>
<text x="291.8" y="383.1">11 TOUCH_CS</text>
<text x="291.8" y="388.4">12 SPI_MOSI</text>
<text x="291.8" y="393.7">13 SPI_MISO</text>
<text x="291.8" y="399">14 TOUCH_IRQ</text>
<text x="291.8" y="419.6">1</text>
<text x="304" y="415.1">R8 1k</text>
<text x="291.8" y="424.9">2</text>
<text x="302.3" y="441.1">R5 220R</text>
<text x="291.8" y="445.6">1</text>
<text x="291.8" y="450.8">2</text>
<text x="302.3" y="467">R9 150R</text>
<text x="291.8" y="471.5">1</text>
<text x="291.8" y="476.8">2</text>
<text x="287.2" y="497.4">1 EXIT_SW</text>
<text x="294.6" y="492.9">J5 EXIT BTN</text>
<text x="311.7" y="497.4">2 GND</text>
<text x="301.5" y="513.6">R10 150R</text>
<text x="291.8" y="518.1">1</text>
<text x="291.8" y="523.3">2</text>
<text x="66.6" y="530.8">J2 USB-C</text>
<text x="56.9" y="535.3">A1 GND</text>
<text x="78.2" y="535.3">A4 VBUS</text>
<text x="297.6" y="539.5">J7 PANEL LEDS</text>
<text x="56.9" y="540.5">B1 GND</text>
<text x="56.9" y="545.8">S1 SHIELD</text>
<text x="79.8" y="540.5">A5 CC1</text>
<text x="81.4" y="545.8">A6 D+</text>
<text x="291.8" y="544">2 LED_OK_A</text>
<text x="316.3" y="544">1 GND</text>
<text x="56.9" y="551.1">A12 GND</text>
<text x="81.7" y="551.1">A7 D-</text>
<text x="291.8" y="549.3">3 LED_DENY_A</text>
<text x="56.9" y="556.4">B12 GND</text>
<text x="78.2" y="556.4">A9 VBUS</text>
<text x="78.2" y="561.7">B4 VBUS</text>
<text x="168.4" y="562.4">R3 5.1k</text>
<text x="79.8" y="567">B5 CC2</text>
<text x="157.8" y="566.9">1</text>
<text x="188.7" y="566.9">2</text>
<text x="81.4" y="572.3">B6 D+</text>
<text x="81.7" y="577.6">B7 D-</text>
<text x="78.2" y="582.9">B9 VBUS</text>
<text x="287.2" y="586.6">1 +</text>
<text x="296.2" y="582.1">BZ1 PIEZO</text>
<text x="315.2" y="586.6">2 -</text>
<text x="168.4" y="599.7">R4 5.1k</text>
<text x="157.8" y="604.2">1</text>
<text x="188.7" y="604.2">2</text>
</g>
<g font-size="2.4">
<text x="69.1" y="25.1">+12V</text>
<text x="152.3" y="25.1">+5V</text>
<text x="234.2" y="25.1">+3V3</text>
<text x="316.8" y="25.1">+3V3</text>
<text x="399.3" y="25.1">+12V</text>
<text x="481.9" y="25.1">+3V3</text>
<text x="564.4" y="25.1">+12V</text>
<text x="647.6" y="25.1">+5V</text>
<text x="69.8" y="41.8">GND</text>
<text x="152.4" y="41.8">GND</text>
<text x="234.9" y="41.8">GND</text>
<text x="317.5" y="41.8">GND</text>
<text x="400" y="41.8">GND</text>
<text x="482.6" y="41.8">GND</text>
<text x="565.1" y="41.8">GND</text>
<text x="647.7" y="41.8">GND</text>
<text x="73.8" y="63.4">+12V</text>
<text x="101.3" y="63.4">+12V</text>
<text x="228.6" y="63.4">+12V</text>
<text x="438.4" y="66.4">GND</text>
<text x="653" y="66.4">+12V</text>
<text x="201.1" y="74.7">+3V3</text>
<text x="329.1" y="74.7">+5V</text>
<text x="74.6" y="80">GND</text>
<text x="102.1" y="80">GND</text>
<text x="229.4" y="80">GND</text>
<text x="437.7" y="87">+3V3</text>
<text x="535.5" y="84">GND</text>
<text x="535.5" y="100.7">GND</text>
<text x="82.3" y="122.2">GND</text>
<text x="81.5" y="138.9">+3V3</text>
<text x="14.1" y="158.6">+3V3</text>
<text x="356.7" y="163.4">+12V</text>
<text x="14.8" y="179.3">GND</text>
<text x="356.7" y="184">+12V</text>
<text x="14.8" y="199.9">GND</text>
<text x="357.4" y="204.7">GND</text>
<text x="14.8" y="220.5">GND</text>
<text x="357.4" y="230.6">GND</text>
<text x="14.8" y="241.2">GND</text>
<text x="356.7" y="277.2">+3V3</text>
<text x="14.8" y="283">GND</text>
<text x="357.4" y="297.8">GND</text>
<text x="14.8" y="303.6">GND</text>
<text x="357.4" y="318.4">GND</text>
<text x="357.4" y="335.1">+5V</text>
<text x="14.1" y="350.2">+3V3</text>
<text x="356.7" y="351.8">+3V3</text>
<text x="14.8" y="366.8">GND</text>
<text x="357.4" y="368.4">GND</text>
<text x="356.7" y="385.1">+3V3</text>
<text x="357.4" y="497.8">GND</text>
<text x="14.8" y="512.9">GND</text>
<text x="14.8" y="529.6">GND</text>
<text x="357.4" y="544.4">GND</text>
<text x="14.8" y="546.2">GND</text>
<text x="14.8" y="562.9">GND</text>
<text x="294.5" y="567.3">GND</text>
<text x="14.8" y="579.6">GND</text>
<text x="357.4" y="587">GND</text>
<text x="82.3" y="600.9">GND</text>
<text x="294.5" y="604.6">GND</text>
<text x="82.3" y="617.5">GND</text>
</g>
</svg>
